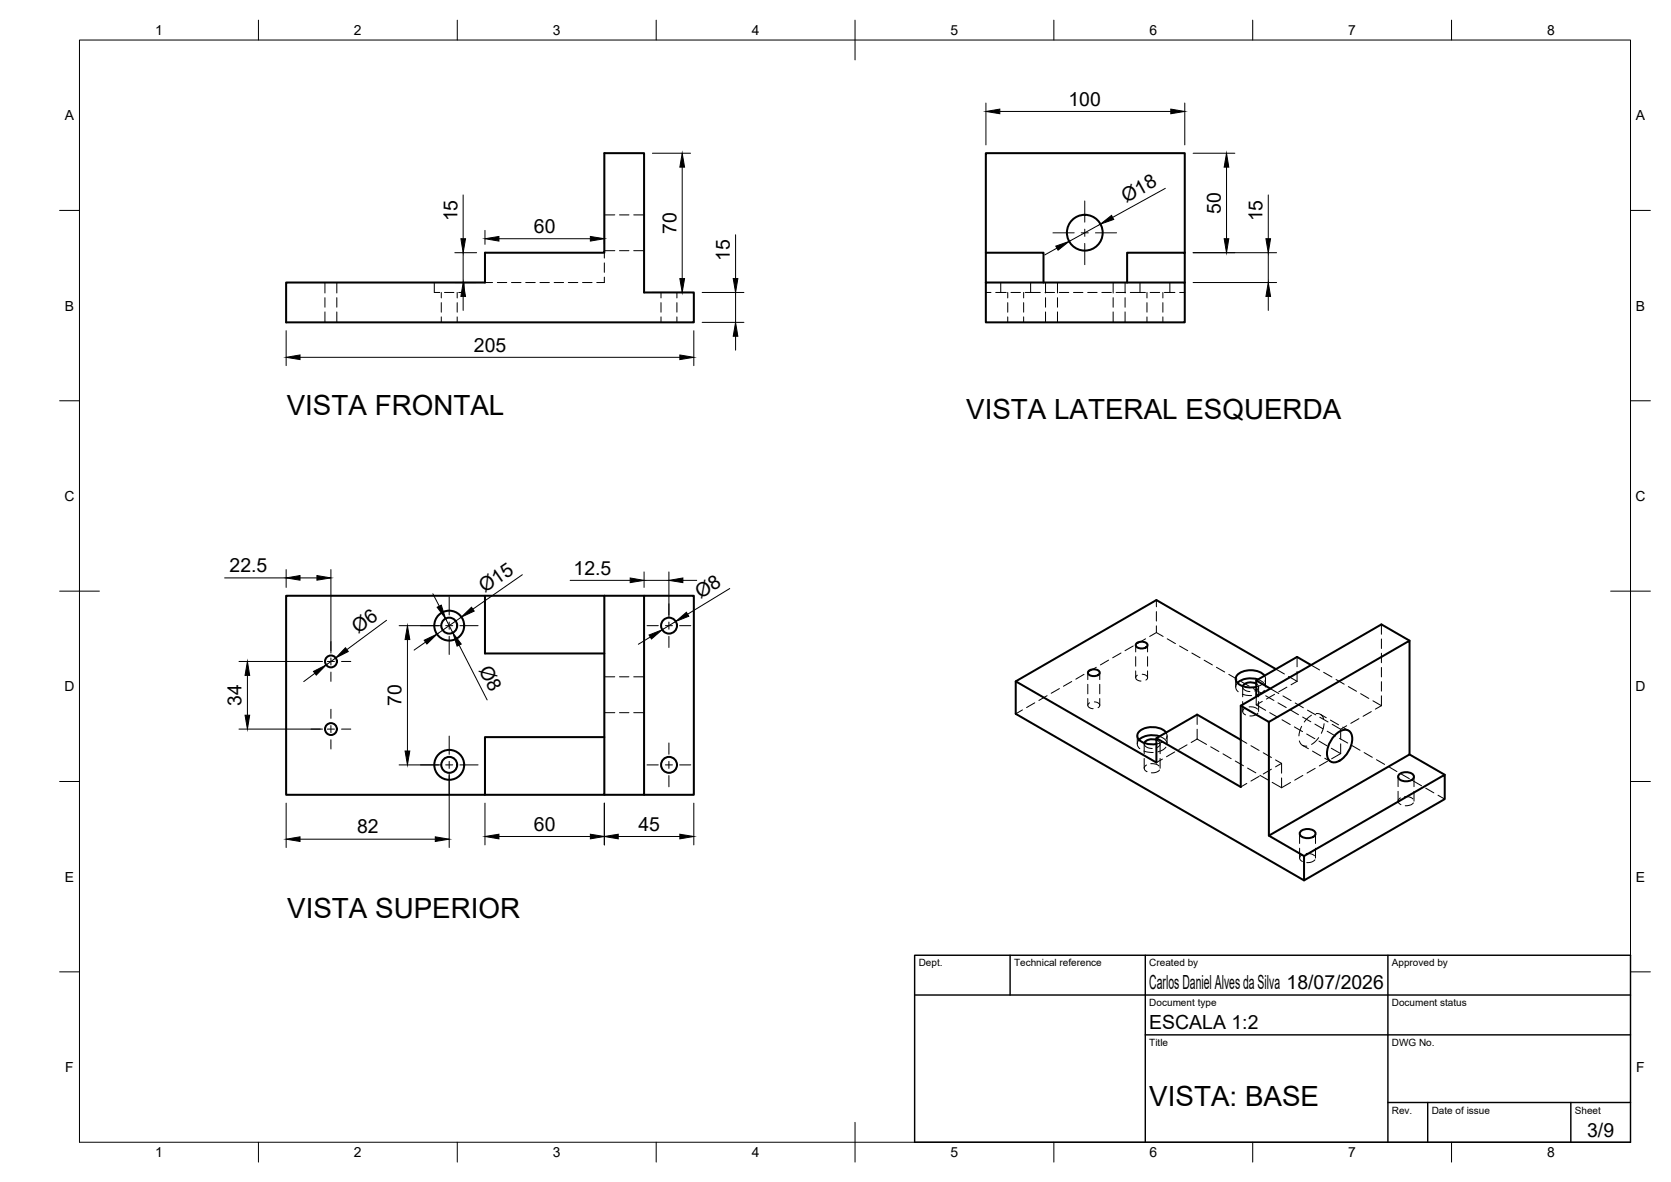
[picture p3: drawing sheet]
<svg xmlns="http://www.w3.org/2000/svg" width="420mm" height="297mm" viewBox="0 0 420 297" stroke-linecap="round" stroke-linejoin="round" font-family="sans-serif">
<!-- layer: Hidden -->
<g fill="none" stroke="#000" stroke-width=".25">
<path d="M152 54h2.6M155.8 54h2.3M159.3 54h2.6M81.7 71v2.6M81.7 74.8v2.4M81.7 78.4v2.6M84.7 71v2.6M84.7 74.8v2.4M84.7 78.4v2.6M109.2 71v2.5h1.4M111 73.5v1.4M111 76.1v2.4"/>
<path d="M111 79.6v1.4M111.8 73.5h2.3M115 73.5v1.4M115 76.1v2.4M115 79.6v1.4M116.7 71v2.5h-1.4M121.9 71h1.9M125.1 71h2.3M128.6 71h2.4M132.2 71h2.4M135.8 71h2.3M139.3 71h2.4"/>
<path d="M142.9 71h2.4M146.5 71h2.4M152 69.6v1.4h-1.9M152 63.5v1.4M152 66.1v2.3M152 63h2.6M155.8 63h2.3M159.3 63h2.6M166.2 73.5v1.4M166.2 76.1v2.4M166.2 79.6v1.4M170.2 73.5v1.4"/>
<path d="M170.2 76.1v2.4M170.2 79.6v1.4M247.9 73.5h1.3M250.4 73.5h1.2M251.6 73.5h1.4M251.6 71v2.5M253.4 73.5v1.4M253.4 76.1v2.4M253.4 79.6v1.4M254.2 73.5h2.4M257.4 73.5v1.4M257.4 76.1v2.4"/>
<path d="M257.4 79.6v1.4M257.8 73.5h1.3M259.1 73.5h2.5M259.1 71v2.5M262.8 73.5h2.4M262.9 71v2.6M262.9 74.8v2.4M262.9 78.4v2.6M265.9 71v2.6M265.9 74.8v2.4M265.9 78.4v2.6M266.3 73.5h2.4"/>
<path d="M269.9 73.5h2.4M273.5 73.5h2.4M277.1 73.5h2.3M279.9 71v2.6M279.9 74.8v2.4M279.9 78.4v2.6M280.6 73.5h2.4M282.9 71v2.6M282.9 74.8v2.4M282.9 78.4v2.6M284.2 73.5h2.4M286.6 73.5h1.4"/>
<path d="M286.6 71v2.5M288.4 73.5v1.4M288.4 76.1v2.4M288.4 79.6v1.4M289.2 73.5h2.4M292.4 73.5v1.4M292.4 76.1v2.4M292.4 79.6v1.4M292.8 73.5h1.4M294.2 73.5h1.2M294.2 71v2.5M296.6 73.5h1.3"/>
<path d="M290.8 159l-1.7 .9M290.8 150.8v1.7M290.8 153.7v2.4M290.8 157.3v1.7M290.8 159l1.7 .9M347.3 156.9v2.5M152 179.1h2.6M152 170.1h2.6M155.8 179.1h2.3M155.8 170.1h2.3M159.3 179.1h2.6M159.3 170.1h2.6"/>
<path d="M257.1 178.4l-1.7 1M260.2 176.6l-2.1 1.2M263.3 174.8l-2.1 1.2M266.4 173l-2.1 1.2M269.5 171.3l-2.1 1.2M272.6 169.5l-2.1 1.2M273.5 169.1v1.7M273.5 172v2.4M273.5 175.5v1.7M274 176.6a.73 .73 0 0 0-.4 .9 .73 .73 0 0 0 .8 .5l.5 .1M275.2 176.4a.96 .96 0 0 1 1 .3 .96 .96 0 0 1 .2 1l-.3 .1M275.7 167.7l-2.1 1.2"/>
<path d="M276.5 169.1v1.7M276.5 172v2.4M276.5 175.5v1.7M278.7 165.9l-2 1.2M281.9 164.1l-2.1 1.2M284.9 162.3l-2 1.2M285.6 162.1v1.7M285.6 165v2.4M285.6 168.6v1.7M286 169.7a.74 .74 0 0 0-.4 .8 .74 .74 0 0 0 .8 .6l.5 .1M287.2 169.4a.96 .96 0 0 1 1 .3 .96 .96 0 0 1 .2 1l-.3 .2M288 160.5l-2 1.2"/>
<path d="M288.5 162.1v1.7M288.5 165v2.4M288.5 168.6v1.7M293.5 160.5l2.1 1.2M296.6 162.3l2 1.2M299.7 164.1l2.1 1.2M301 179.6v2.5M302.8 165.9l2 1.2M305.9 167.7l2 1.2M309 169.5l2 1.2M310.7 170.6v2M311.1 171.6a1.44 1.44 0 0 0 .2 2.2"/>
<path d="M312.1 171.3l2 1.2M312.4 174.4l.9 .3 1.4 .1M312.5 172.6v2.5M312.5 176.3v2.5M312.5 172.5a1.47 1.47 0 0 0 1.8 1.3M313 178a.88 .88 0 0 0-.5 .9 .88 .88 0 0 0 .7 .7M314.1 177.6l1.1 .1 1 .5M315.2 173l2 1.2M315.9 171.8a.94 .94 0 0 1 .5 1.1 .94 .94 0 0 1-1 .7M315.9 177.1l2.3 1.4M315.9 175.1v2M316.3 179.2a2.53 2.53 0 0 1-2 .7"/>
<path d="M316.3 170.8l1.2 .6 .7 1M316.5 172.6v2.5M316.5 176.3v2.5M317.2 172l-1.3 .6M317.4 176.3l-1.5 .8M317.9 173.5l-1 .8-1 .4M317.9 169.8l.3 .6-.1 .8M318.2 170.6v2M318.2 174.8l2.1 1.2M319.3 179.1l2 1.2M319.4 173l2.1 1.3M320.5 174.5l-2.1 1.2"/>
<path d="M320.8 168.2l2.2 1.2M321.3 176.6l2.1 1.2M322.6 174.9l2 1.2M323.6 172.7l-2.1 1.2M324 170l2.1 1.2M324.4 178.4l2.1 1.2M325.7 176.7l2 1.2M326.1 171.2l-1.5 .9M326.1 165.1v2.5M326.1 168.7v2.5M328.8 178.5l2 1.1M329.7 167.1l2.1 1.3"/>
<path d="M329.8 179.7l-1.9 1.7M330.9 179.3a1.63 1.63 0 0 1 1.9 1.3M332 179.5l1.5 .9M332.8 169l2.1 1.1M335.9 170.8l2.1 1.1M339 172.5l2.1 1.2M342.1 174.3l2.1 1.2M344.8 178.8l-2.1 1.2M345.2 176.1l2.1 1.2M347.3 160.6v2.4M347.3 164.2v2.3M347.3 167.7v2.4"/>
<path d="M347.3 171.3v2.4M347.3 174.9v2.4M347.3 177.3l-1.5 .9M286 184.9v2M286.4 185.9a1.42 1.42 0 0 0 .2 2.2M287.6 188.7l2.4 .4M287.7 186.9v2.5M287.7 190.6v2.5M287.7 186.7a1.62 1.62 0 0 0 2 1.4M288.3 192.2a.88 .88 0 0 0-.6 .9 .88 .88 0 0 0 .7 .8M289.3 191.9l1.4 .2 .7 .4M290.8 186a.96 .96 0 0 1 .9 .9 .96 .96 0 0 1-.8 1"/>
<path d="M291.5 185l1.3 .7 .6 1M291.5 193.5a2.43 2.43 0 0 1-2 .7M291.7 186.9v2.5M291.7 190.6v2.5M292.3 190.8l-1.5 .8M292.3 186.4l-1.5 .6M293.2 187.8l-.6 .5-1.5 .6M293.2 184.1l.3 .9-.3 .7M293.5 184.9v2M295.4 189l-2.1 1.2M298.5 187.2l-2.1 1.2M301 185.7l-1.5 .9"/>
<path d="M301 185.7l2.4 1.4M301 183.2v2.5M304.4 187.7l2.1 1.2M307.5 189.4l2.1 1.3M310.6 191.2l2.1 1.2M312 185.9l1.5 .9M313.5 196.9l-1.5 .9M313.7 193l2.1 1.2M314.5 187.4l2.1 1.2M316.6 195.1l-2.1 1.2M316.8 194.8l2.1 1.2M317.6 189.2l2.1 1.2"/>
<path d="M319.7 193.3l-2.1 1.2M319.9 196.6l2.3 1.4M320.7 191l1.5 .8M322.2 191.8v2.5M322.2 195.5v2.5M322.2 191.8l-1.5 .9M322.3 180.9l2.1 1.2M324.5 196.6l-2.3 1.4M325.5 182.7l2 1.2M326.7 186.2a1.62 1.62 0 0 0 1.9 1.3M327.3 182.5l-.5 1.4-.2 1M327.5 187.3l1.5 .9"/>
<path d="M327.5 180.2l2.1 1.2M327.6 194.9l-2.1 1.2M328.5 184.5l2.1 1.1M330 188.8l2.1 1.2M330.6 182l2.1 1.2M330.7 193.1l-2.1 1.2M331.6 185.4l-1 1.1-.8 .6M331.6 186.2l2.1 1.2M331.9 180.2l2 1.2M332.9 181.9l-.1 1-.6 1.4M333.1 190.5l1.5 .9M333.7 183.8l2.1 1.2"/>
<path d="M333.8 191.3l-2.1 1.2M334.5 181l2.1 1.1M334.7 188l2.4 1.4M335 182l2.1 1.3M336.8 185.6l2.1 1.1M337.1 189.4l-2.3 1.3M337.1 186.9v2.5M337.6 182.7l1.5 .9M338.6 182.4l-1.5 .9v2.4M339.9 187.3l2.1 1.2M341.7 180.6l-2.1 1.2M343 189.1l2.1 1.2"/>
<path d="M346.1 190.9l2 1.2M349.2 192.7l2 1.2M351.5 195.2v2.5M351.5 198.9v2.4M352.3 194.5l2.1 1.2M355.4 196.3l2 1.2M355.5 195.2v2.5M355.5 198.9v2.4M358.5 198.1l2 1.1M361.6 199.8l1.7 1M326.8 209.5v2.5M326.8 213.2v2.4"/>
<path d="M327.4 214.8a.88 .88 0 0 0-.6 .9 .88 .88 0 0 0 .7 .8M328.4 214.5l1.4 .1 .7 .5M330.6 216.1a2.43 2.43 0 0 1-2 .7M330.8 209.5v2.5M330.8 213.2v2.4M352.1 200.5a.88 .88 0 0 0-.6 .9 .88 .88 0 0 0 .8 .8M353.2 200.2h1l1.1 .6M355.4 201.8a2.45 2.45 0 0 1-2.1 .7"/>
</g>
<!-- layer: Visible -->
<g fill="none" stroke="#000" stroke-width=".51">
<path d="M71.9 71h50v-7.5h30.1v-25h9.9v35h12.6v7.5h-102.6zM247.9 71h50v10h-50zM247.9 71v-7.5h14.5v7.5M247.9 63.5v-25h50v25M283.4 71v-7.5h14.5v7.5M121.9 149.7h30.1M152 149.7v50h-30.1M152 149.7h9.9v50h-9.9M161.9 149.7h12.6v50h-12.6M152 164.2h-30.1v-14.5h-50v50h50v-14.5h30.1M255.4 171.2l35.4 20.4v-6.1l10.2-5.9 11 6.3M273.7 168.7a1.95 1.95 0 0 1 2.8 .2 1.29 1.29 0 0 1-1.7 1 .9 .9 0 0 1-1-.2 .9 .9 0 0 1-.1-1z"/>
<path d="M285.7 161.7a1.95 1.95 0 0 1 2.8 .3 1.29 1.29 0 0 1-1.7 1 .9 .9 0 0 1-.9-.3 .9 .9 0 0 1-.2-1zM312 177.3l7 4.1v28.6l35.4-20.4v-28.6l-35.4 20.4M315.9 171l3.5 2M315.9 171.8a2.6 2.6 0 0 0-3.4 .6M316.3 170.7a5.5 5.5 0 0 0-5.2 .9M318 169.8a5.2 5.2 0 0 0-7-.1 1.7 1.7 0 0 0 1.3 2.7l1.7 .4 1.9-.2M320.8 168.2l-30-17.4-35.4 20.4v8.2l72.5 41.8M329.7 167.1l-3.6-2-10.2 5.9v4.1M354.4 161l-7.1-4.1-35.3 20.4v20.5l-21.2-12.3M290.8 185.9a2.61 2.61 0 0 0-3.1 .8M291.6 185a5.5 5.5 0 0 0-5.2 .9M293.2 184.1a5.1 5.1 0 0 0-7 0 1.8 1.8 0 0 0 1.4 2.6 6.1 6.1 0 0 0 3.2 .3"/>
<path d="M335.6 184.8a3.1 3.1 0 0 1 3.5-1.2 3.1 3.1 0 0 1 .7 3.6 6 6 0 0 1-4.2 4.4 1.88 1.88 0 0 1-1.9-2.3 7.1 7.1 0 0 1 1.9-4.5zM351.7 194.7a2.63 2.63 0 0 1 3.8 .3 1.63 1.63 0 0 1-2 1.3 1.63 1.63 0 0 1-1.9-1.3zM354.4 189.6l8.9 5.1M319 210l8.9 5.1M327 209a2.63 2.63 0 0 1 3.8 .3 1.63 1.63 0 0 1-2 1.3 1.63 1.63 0 0 1-2-1.3zM327.9 215.1l35.4-20.4v6.1l-35.4 20.4z"/>
<circle cx="272.8" cy="58.5" r="4.5"/>
<circle cx="113" cy="157.2" r="3.8"/>
<circle cx="113" cy="157.2" r="2"/>
<circle cx="168.2" cy="157.2" r="2"/>
<circle cx="83.2" cy="166.2" r="1.49"/>
<circle cx="83.2" cy="183.2" r="1.49"/>
<circle cx="113" cy="192.2" r="3.8"/>
<circle cx="113" cy="192.2" r="2"/>
<circle cx="168.2" cy="192.2" r="2"/>
</g>
<!-- layer: BORDER -->
<g fill="none" stroke="#000" stroke-width=".25">
<path d="M20 10.1h390v276.9h-390zM65 5.1v5M115 5.1v5M165 5.1v5M215 5.1v10M265 5.1v5M315 5.1v5M365 5.1v5M15 52.9h5M410 52.9h5M15 100.7h5M410 100.7h5"/>
<path d="M15 148.6h10M405 148.6h10M15 196.4h5M410 196.4h5M15 244.2h5M410 244.2h5M65 287v5M115 287v5M165 287v5M215 282.1v9.9M265 287v5M315 287v5"/>
<path d="M365 287v5"/>
</g>
<!-- layer: TITLEBLOCK -->
<path d="M230 240.1h180v46.9h-180zM230 250h180M254 240.1v9.9M288 240.1v46.9M349 240.1v46.9M288 260.1h122M349 277.1h61M359 277.1v9.9M395 277.1v9.9" fill="none" stroke="#000" stroke-width=".36"/>
<!-- layer: FD_Dimensions -->
<g fill="none" stroke="#000" stroke-width=".25">
<path d="M164 38.5h9.6M247.9 25.9v10.5M251.4 28h43M297.9 25.9v10.5M300 38.5h10.5M116.5 49v11M121.9 57.9v3.5M125.5 60h22.9M152 57.9v3.5M171.5 42v28M185 59v11M276.7 56.3l-7.9 4.4"/>
<path d="M293 47.3l-13.2 7.3M308.4 42v18M318.9 49v11M114.4 71h5.4M114.4 63.5h5.4M116.5 63.5v7.5M116.5 74.5v3.5M164 73.5h9.6M176.6 73.5h10.4M185 73.5v7.5M265.7 62.4l-3 1.7M300 71h21"/>
<path d="M300 63.5h21M318.9 63.5v7.5M318.9 74.5v3.5M71.9 83.1v8.8M75.4 89.8h95.5M174.5 83.1v8.8M176.6 81h10.4M185 84.5v3.5M56.5 145.2h15.4M71.9 143.1v4.5M75.4 145.2h4.3M83.2 143.1v21"/>
<path d="M97.2 155.9l-10 7.3M100.4 157.2h10.4M108.8 149.2l1.6 3.1M112 155.5l1.9 3.5M116 155.1l-6.1 4.3M131.3 144.4l-12.4 8.7M143.4 145.8h15.1M161.9 143.7v3.9M161.9 145.8h6.3M168.2 143.7v11.4M169.9 156.2l-3.4 2.1M171.7 145.8h3.5"/>
<path d="M183.5 147.9l-10.6 6.5M60.1 166.2h21M62.2 169.7v10M79.2 169.2l-2.8 2.1M84.4 165.3l-2.4 1.8M102.4 160.7v28M107 161.4l-2.9 2M115.4 162.1l7.1 13.8M163.5 160.1l-3 1.8M60.1 183.2h21M100.4 192.2h10.4M112.9 194.3v18.7"/>
<path d="M71.9 201.8v11.2M75.4 210.9h34.1M121.9 201.8v10.5M125.5 210.2h22.9M152 201.8v10.5M155.4 210.2h15.5M174.5 201.8v10.5"/>
</g>
<g fill="#000" stroke="#000" stroke-width=".25">
<path d="M247.9 28l3.5-.6v1.2zM294.4 27.4l3.5 .6-3.5 .6zM115.9 60h1.2l-.6 3.5zM121.9 60l3.6-.6v1.2zM148.4 59.4l3.6 .6-3.6 .6zM171.5 38.5l.6 3.5h-1.2zM276.7 56.3l2.8-2.2 .5 1zM307.8 60h1.2l-.6 3.5zM308.4 38.5l.6 3.5h-1.2zM318.3 60h1.2l-.6 3.5zM116.5 71l.6 3.5h-1.2zM170.9 70h1.2l-.6 3.5z"/>
<path d="M184.4 70h1.1l-.5 3.5zM265.5 61.9l3.3-1.2-2.8 2.2zM318.9 71l.6 3.5h-1.2zM71.9 89.8l3.5-.6v1.2zM170.9 89.2l3.6 .6-3.6 .6zM185 81l.5 3.5h-1.1zM71.9 145.2l3.5-.6v1.2zM79.7 144.6l3.5 .6-3.5 .6zM109.9 152.6l1.1-.5 1 3.4zM116 155.1l2.6-2.5 .6 1zM158.5 145.3l3.4 .5-3.4 .6zM163.2 159.6l3.3-1.3-2.7 2.3z"/>
<path d="M168.2 145.8l3.5-.5v1.1zM169.9 156.2l2.7-2.3 .6 1zM61.6 179.7h1.2l-.6 3.5zM62.2 166.2l.6 3.5h-1.2zM78.8 168.7l3.2-1.6-2.5 2.6zM86.9 162.8l.7 .9-3.2 1.6zM102.4 157.2l.6 3.5h-1.1zM106.7 160.9l3.2-1.5-2.6 2.4zM113.9 159l2.1 2.8-1.1 .6zM101.9 188.7h1.1l-.6 3.5zM71.9 210.9l3.5-.6v1.2zM109.5 210.3l3.4 .6-3.4 .6z"/>
<path d="M121.9 210.2l3.6-.6v1.2zM148.4 209.6l3.6 .6-3.6 .6zM152 210.2l3.4-.6v1.2zM170.9 209.6l3.6 .6-3.6 .6z"/>
</g>
<!-- layer: Smart Centers -->
<g fill="none" stroke="#000" stroke-width=".25">
<path d="M264.8 58.5h5.3M271.9 58.5h1.7M272.8 50.5v5.3M272.8 57.6v1.8M275.4 58.5h5.4M272.8 61.2v5.3M105.7 157.2h4.6M112.1 157.2h1.7M112.9 150v4.5M112.9 156.3v1.8M112.9 159.9v4.6M115.6 157.2h4.6"/>
<path d="M162.7 157.2h2.8M167.3 157.2h1.8M168.2 151.7v2.8M168.2 156.3v1.8M168.2 159.9v2.8M170.9 157.2h2.8M78.2 166.2h2.3M82.3 166.2h1.8M83.2 161.2v2.3M83.2 165.3v1.8M83.2 168.9v2.3M83.2 178.2v2.3"/>
<path d="M85.9 166.2h2.3M78.2 183.2h2.3M82.3 183.2h1.8M83.2 182.3v1.8M83.2 185.9v2.3M85.9 183.2h2.3M105.7 192.2h4.6M112.1 192.2h1.7M112.9 185v4.6M112.9 191.3v1.8M112.9 194.9v4.6M115.6 192.2h4.6"/>
<path d="M162.7 192.2h2.8M167.3 192.2h1.8M168.2 186.7v2.9M168.2 191.3v1.8M168.2 194.9v2.8M170.9 192.2h2.8"/>
</g>
<g font-size="7">
<text x="72.1" y="104.3">VISTA FRONTAL</text>
<text x="242.9" y="105.3">VISTA LATERAL ESQUERDA</text>
<text x="72.2" y="230.7">VISTA SUPERIOR</text>
<text x="289" y="278.1">VISTA: BASE</text>
</g>
<g font-size="4.9">
<text x="268.7" y="26.6">100</text>
<text x="283.1" y="51" transform="rotate(-29 283.1 51)">Ø18</text>
<text x="306.9" y="53.7" transform="rotate(-90 306.9 53.7)">50</text>
<text x="115" y="55.6" transform="rotate(-90 115 55.6)">15</text>
<text x="134.3" y="58.5">60</text>
<text x="170.1" y="58.7" transform="rotate(-90 170.1 58.7)">70</text>
<text x="317.4" y="55.6" transform="rotate(-90 317.4 55.6)">15</text>
<text x="183.5" y="65.6" transform="rotate(-90 183.5 65.6)">15</text>
<text x="119.1" y="88.3">205</text>
<text x="57.7" y="143.8">22.5</text>
<text x="121.9" y="149.1" transform="rotate(-35 121.9 149.1)">Ø15</text>
<text x="144.2" y="144.4">12.5</text>
<text x="176.1" y="150.6" transform="rotate(-31 176.1 150.6)">Ø8</text>
<text x="90.1" y="159.2" transform="rotate(-37 90.1 159.2)">Ø6</text>
<text x="120.4" y="168.3" transform="rotate(63 120.4 168.3)">Ø8</text>
<text x="60.7" y="177.4" transform="rotate(-90 60.7 177.4)">34</text>
<text x="101" y="177.4" transform="rotate(-90 101 177.4)">70</text>
<text x="89.8" y="209.4">82</text>
<text x="134.3" y="208.8">60</text>
<text x="160.5" y="208.8">45</text>
<text x="289" y="248.5">Carlos Daniel Alves da Silva 18/07/2026</text>
<text x="289" y="258.6">ESCALA 1:2</text>
<text x="399.1" y="285.7">3/9</text>
</g>
<g font-size="3.5">
<text x="39" y="8.8">1</text>
<text x="89" y="8.8">2</text>
<text x="139" y="8.8">3</text>
<text x="189" y="8.8">4</text>
<text x="239" y="8.8">5</text>
<text x="289" y="8.8">6</text>
<text x="339" y="8.8">7</text>
<text x="389" y="8.8">8</text>
<text x="16.3" y="30.2">A</text>
<text x="411.3" y="30.2">A</text>
<text x="16.3" y="78">B</text>
<text x="411.3" y="78">B</text>
<text x="16.2" y="125.9">C</text>
<text x="411.2" y="125.9">C</text>
<text x="16.2" y="173.7">D</text>
<text x="411.2" y="173.7">D</text>
<text x="16.3" y="221.6">E</text>
<text x="411.3" y="221.6">E</text>
<text x="16.4" y="269.4">F</text>
<text x="411.4" y="269.4">F</text>
<text x="39" y="290.8">1</text>
<text x="89" y="290.8">2</text>
<text x="139" y="290.8">3</text>
<text x="189" y="290.8">4</text>
<text x="239" y="290.8">5</text>
<text x="289" y="290.8">6</text>
<text x="339" y="290.8">7</text>
<text x="389" y="290.8">8</text>
</g>
<g font-size="2.5">
<text x="231" y="242.9">Dept.</text>
<text x="255" y="242.9">Technical reference</text>
<text x="289" y="242.9">Created by</text>
<text x="350" y="242.9">Approved by</text>
<text x="289" y="252.8">Document type</text>
<text x="350" y="252.8">Document status</text>
<text x="289" y="262.9">Title</text>
<text x="350" y="262.9">DWG No.</text>
<text x="350" y="279.9">Rev.</text>
<text x="360" y="279.9">Date of issue</text>
<text x="396" y="279.9">Sheet</text>
</g>
</svg>
